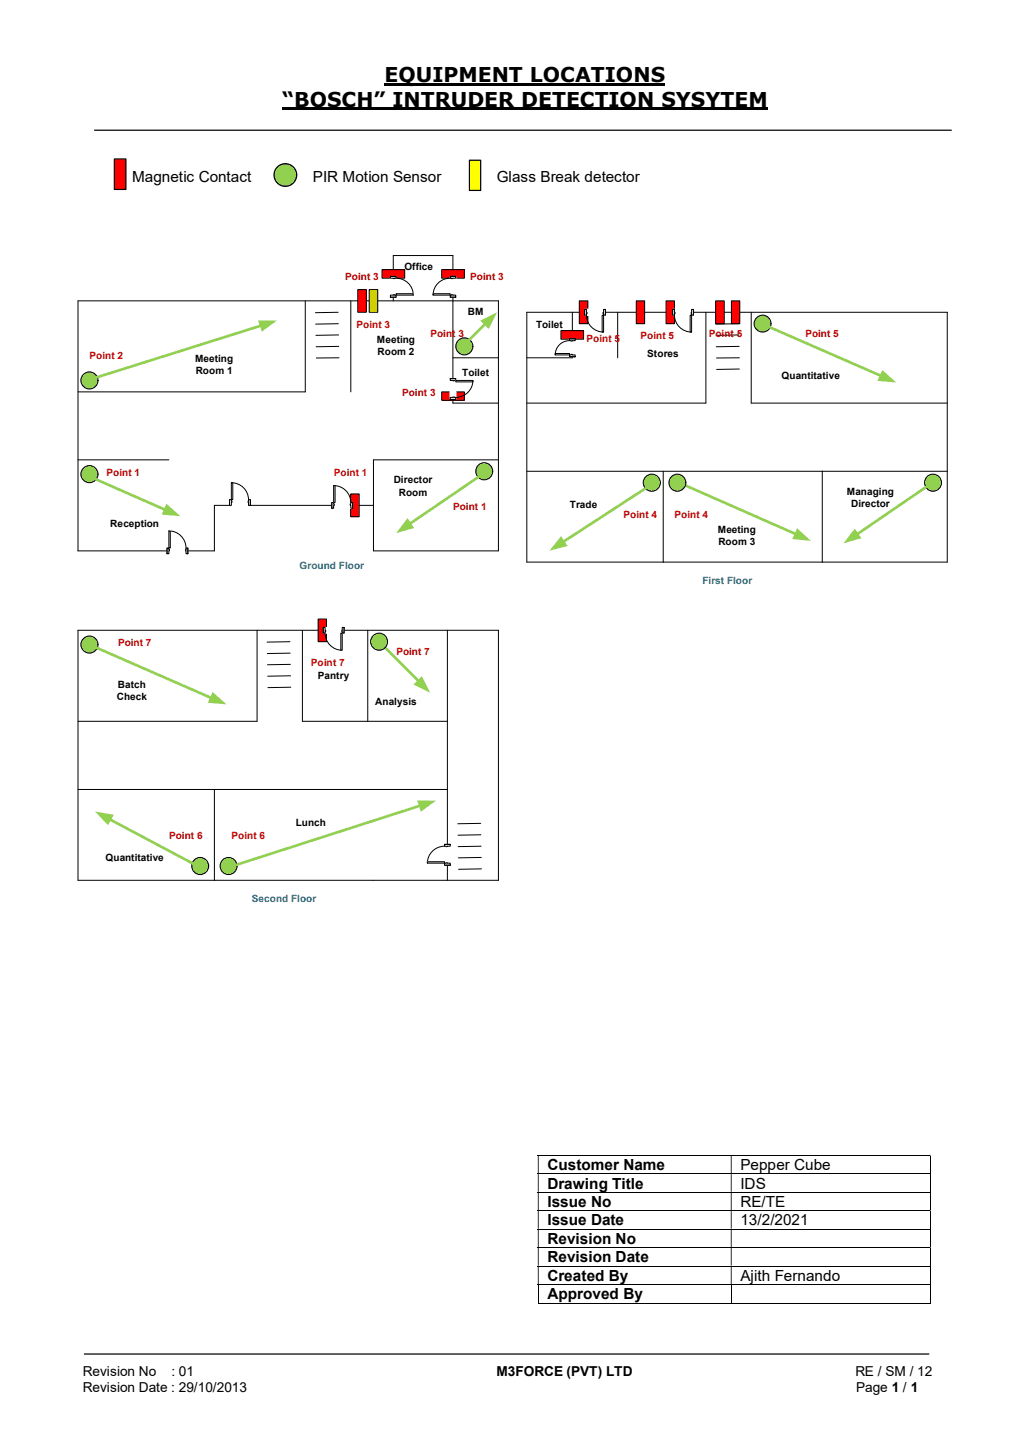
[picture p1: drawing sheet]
<svg xmlns="http://www.w3.org/2000/svg" width="210mm" height="297mm" viewBox="0 0 210 297" stroke-linecap="round" stroke-linejoin="round" font-family="sans-serif">
<path d="M79.7 17.5h58.2M58.5 22.6h100.7" fill="none" stroke="#000" stroke-width=".42"/>
<path d="M19.5 27h177.8M17.4 280.8h175.3" fill="none" stroke="#000" stroke-width=".25"/>
<path d="M23.7 33h2.4v6.3h-2.4z" fill-rule="evenodd" fill="#f00"/>
<path d="M23.7 33h2.4v6.3h-2.4z" fill="none" stroke="#000" stroke-width=".25"/>
<path d="M63.3 62.4v18.9h-47.1M70.1 64.8l-4.7 .1M70.1 67.1l-4.7 .1M70.2 69.5l-4.7 .1M70.2 71.8l-4.7 .1M70.3 74.2l-4.7 .1M72.7 62.4v18.9M81.5 62.4v-9.4h12.4v30.6h9.4M93.9 74.2h9.4M16.2 95.4h18.8M103.3 95.4h-25.9v18.9h25.9v-51.9h-87.1v51.9h28.2v-9.5h33" fill="none" stroke="#000" stroke-width=".21"/>
<circle cx="96.3" cy="71.8" r="1.78" fill="#92d050"/>
<circle cx="96.3" cy="71.8" r="1.78" fill="none" stroke="#000" stroke-width=".21"/>
<circle cx="100.4" cy="97.7" r="1.77" fill="#92d050"/>
<circle cx="100.4" cy="97.7" r="1.77" fill="none" stroke="#000" stroke-width=".21"/>
<circle cx="18.5" cy="78.9" r="1.78" fill="#92d050"/>
<circle cx="18.5" cy="78.9" r="1.78" fill="none" stroke="#000" stroke-width=".21"/>
<circle cx="18.5" cy="98.3" r="1.78" fill="#92d050"/>
<circle cx="18.5" cy="98.3" r="1.78" fill="none" stroke="#000" stroke-width=".21"/>
<path d="M72.7 102.4h1.8v4.8h-1.8z" fill="#f00"/>
<path d="M72.7 102.4h1.8v4.8h-1.8z" fill="none" stroke="#000" stroke-width=".21"/>
<path d="M76.5 60.1h1.8v4.7h-1.8z" fill="#ffc000"/>
<path d="M76.5 60.1h1.8v4.7h-1.8z" fill="none" stroke="#000" stroke-width=".21"/>
<path d="M74.2 60.1h1.7v4.7h-1.7z" fill="#f00"/>
<path d="M74.2 60.1h1.7v4.7h-1.7zM118.7 64.8v9.4h-9.5M128.1 64.8v9.4M76.2 130.7v18.9M92.8 130.7v51.9" fill="none" stroke="#000" stroke-width=".21"/>
<path d="M100.6 67.1l-3.2 3.3" fill="none" stroke="#92d050" stroke-width=".55"/>
<path d="M99.6 66.5l3.4-1.7-1.7 3.4z" fill="#92d050"/>
<path d="M19.6 99.3l14.7 6.4" fill="none" stroke="#92d050" stroke-width=".55"/>
<path d="M34.5 104.5l2.9 2.6-3.9-.4z" fill="#92d050"/>
<path d="M99.2 98.9l-14.3 9.8" fill="none" stroke="#92d050" stroke-width=".55"/>
<path d="M84.5 107.5l1.4 2-3.8 1.1z" fill="#92d050"/>
<path d="M54.2 67.5l-34.3 10.8" fill="none" stroke="#92d050" stroke-width=".55"/>
<path d="M53.5 66.5h3.9l-3.1 2.3z" fill="#92d050"/>
<path d="M79.2 55.9h4.7v1.8h-4.7z" fill="#f00"/>
<path d="M79.2 55.9h4.7v1.8h-4.7z" fill="none" stroke="#000" stroke-width=".21"/>
<path d="M91.6 55.9h4.7v1.8h-4.7z" fill="#f00"/>
<path d="M91.6 55.9h4.7v1.8h-4.7z" fill="none" stroke="#000" stroke-width=".21"/>
<path d="M91.6 81.3h4.7v1.7h-4.7z" fill="#f00"/>
<path d="M109.2 64.8h87.2v51.8h-87.2zM146.3 64.8v18.8h-37.1M153.2 67.1l-4.8 .1M153.2 69.5l-4.7 .1M153.2 71.8l-4.7 .1M153.3 74.2l-4.8 .1M153.3 76.5l-4.7 .1M155.7 64.8v18.8h40.7M91.6 81.3h4.7v1.7h-4.7zM109.2 97.7h87.2M137.5 97.7v18.9M170.5 97.7v18.9" fill="none" stroke="#000" stroke-width=".21"/>
<circle cx="193.4" cy="100.1" r="1.77" fill="#92d050"/>
<circle cx="193.4" cy="100.1" r="1.77" fill="none" stroke="#000" stroke-width=".21"/>
<circle cx="158.1" cy="67.1" r="1.75" fill="#92d050"/>
<circle cx="158.1" cy="67.1" r="1.75" fill="none" stroke="#000" stroke-width=".21"/>
<circle cx="135.1" cy="100.1" r="1.78" fill="#92d050"/>
<circle cx="135.1" cy="100.1" r="1.78" fill="none" stroke="#000" stroke-width=".21"/>
<path d="M133.8 101.3l-17 11.1" fill="none" stroke="#92d050" stroke-width=".55"/>
<path d="M116.3 111.2l1.4 2-3.8 1z" fill="#92d050"/>
<path d="M159.2 67.7l23.5 10.3" fill="none" stroke="#92d050" stroke-width=".55"/>
<path d="M182.9 76.8l2.9 2.5-3.9-.3z" fill="#92d050"/>
<path d="M191.9 101l-14.2 9.8" fill="none" stroke="#92d050" stroke-width=".55"/>
<path d="M177.2 109.6l1.4 2-3.7 1.1z" fill="#92d050"/>
<path d="M142.2 100.7l22.8 10.1" fill="none" stroke="#92d050" stroke-width=".55"/>
<path d="M165.3 109.6l2.8 2.6-3.8-.4z" fill="#92d050"/>
<path d="M138.1 62.4h1.7v4.7h-1.7z" fill="#f00"/>
<path d="M138.1 62.4h1.7v4.7h-1.7z" fill="none" stroke="#000" stroke-width=".21"/>
<path d="M131.9 62.4h1.7v4.7h-1.7z" fill="#f00"/>
<path d="M131.9 62.4h1.7v4.7h-1.7z" fill="none" stroke="#000" stroke-width=".21"/>
<path d="M120.1 62.4h1.8v4.7h-1.8z" fill="#f00"/>
<path d="M120.1 62.4h1.8v4.7h-1.8z" fill="none" stroke="#000" stroke-width=".21"/>
<circle cx="140.4" cy="100.1" r="1.77" fill="#92d050"/>
<circle cx="140.4" cy="100.1" r="1.77" fill="none" stroke="#000" stroke-width=".21"/>
<path d="M148.4 62.4h1.8v4.7h-1.8z" fill="#f00"/>
<path d="M148.4 62.4h1.8v4.7h-1.8z" fill="none" stroke="#000" stroke-width=".21"/>
<path d="M151.6 62.4h1.8v4.7h-1.8z" fill="#f00"/>
<path d="M151.6 62.4h1.8v4.7h-1.8zM16.2 130.7h87.1v51.9h-87.1zM53.3 130.7v18.9h-37.1M60.1 133.1l-4.7 .1M60.2 135.5l-4.8 .1M60.2 137.8l-4.7 .1M62.7 130.7v18.9M60.2 140.2l-4.7 .1M60.3 142.5l-4.8 .1M16.2 163.7h76.6M44.4 163.7v18.9" fill="none" stroke="#000" stroke-width=".21"/>
<circle cx="47.4" cy="179.6" r="1.77" fill="#92d050"/>
<circle cx="47.4" cy="179.6" r="1.77" fill="none" stroke="#000" stroke-width=".21"/>
<circle cx="18.5" cy="133.7" r="1.78" fill="#92d050"/>
<circle cx="18.5" cy="133.7" r="1.78" fill="none" stroke="#000" stroke-width=".21"/>
<circle cx="41.5" cy="179.6" r="1.77" fill="#92d050"/>
<circle cx="41.5" cy="179.6" r="1.77" fill="none" stroke="#000" stroke-width=".21"/>
<path d="M79.8 134.3l7 7" fill="none" stroke="#92d050" stroke-width=".55"/>
<path d="M87.5 140.3l1.7 3.4-3.5-1.7z" fill="#92d050"/>
<path d="M19.9 134.3l24 10.5" fill="none" stroke="#92d050" stroke-width=".55"/>
<path d="M44.1 143.5l2.8 2.6-3.8-.3z" fill="#92d050"/>
<path d="M22.7 169.9l17.1 9.1" fill="none" stroke="#92d050" stroke-width=".55"/>
<path d="M19.7 168.3l3.9 .7-1.2 2.2z" fill="#92d050"/>
<path d="M87.2 167.1l-38.1 12.2" fill="none" stroke="#92d050" stroke-width=".55"/>
<g fill="#92d050">
<path d="M86.5 166l3.9 .1-3.2 2.3z"/>
<circle cx="78.6" cy="133.1" r="1.76"/>
</g>
<g fill="none" stroke="#000" stroke-width=".21">
<path d="M62.7 149.6h30.1M99.7 170.8l-4.8 .1M99.7 173.1l-4.7 .1M99.7 175.5l-4.7 .1M99.8 177.8l-4.8 .1M99.8 180.2l-4.7 .1"/>
<circle cx="78.6" cy="133.1" r="1.76"/>
</g>
<path d="M66 128.4h1.7v4.7h-1.7z" fill="#f00"/>
<path d="M66 128.4h1.7v4.7h-1.7z" fill="none" stroke="#000" stroke-width=".21"/>
<path d="M116.3 68.6h4.7v1.8h-4.7z" fill="#f00"/>
<path d="M116.3 68.6h4.7v1.8h-4.7z" fill="none" stroke="#000" stroke-width=".21"/>
<path d="M68.8 104.2h4.3v1.3h-4.3z" fill="#fff"/>
<path d="M68.8 104.2h4.3v1.3h-4.3z" fill="none" stroke="#fff" stroke-width=".21"/>
<path d="M68.8 104.2h.4v1.2h-.4zM72.7 104.2v1.2h.4v-1.2z" fill-rule="evenodd" fill="#fff"/>
<path d="M69.2 104.5v-.3h-.4v1.2h.4v-.6M72.7 104.5v-.3h.4v1.2h-.4v-.6" fill="none" stroke="#000" stroke-width=".21"/>
<path d="M69.2 104.5h.1v.3h-.1zM72.6 104.5v.3h.1v-.3z" fill-rule="evenodd" fill="#fff"/>
<path d="M68.8 104.2v1.2M69.2 100.7a3.5 3.5 0 0 1 3.5 3.5M69.2 104.5h.1v.3h-.1M72.7 104.5h-.1v.3h.1M73.1 104.2v1.2" fill="none" stroke="#000" stroke-width=".21"/>
<path d="M69.2 100.7h.3v3.5h-.3z" fill="#fff"/>
<path d="M69.2 100.7h.3v3.5h-.3z" fill="none" stroke="#000" stroke-width=".21"/>
<path d="M93.3 57.3h1.2v4.3h-1.2z" fill="#fff"/>
<path d="M93.3 57.3h1.2v4.3h-1.2z" fill="none" stroke="#fff" stroke-width=".21"/>
<path d="M93.3 61.2h1.2v.4h-1.2zM93.3 57.3v.4h1.2v-.4z" fill-rule="evenodd" fill="#fff"/>
<path d="M93.6 57.7h-.3v-.4h1.2v.4h-.6M93.6 61.2h-.3v.4h1.2v-.4h-.6" fill="none" stroke="#000" stroke-width=".21"/>
<path d="M93.6 61.1l.3 .1zM93.6 57.7l.3 .1z" fill-rule="evenodd" fill="#fff"/>
<path d="M93.3 57.7a3.5 3.5 0 0 0-3.5 3.5M93.3 57.3h1.2M93.6 57.7h.3M93.3 61.6h1.2M93.6 61.2h.3" fill="none" stroke="#000" stroke-width=".21"/>
<path d="M89.8 60.9h3.5v.3h-3.5z" fill="#fff"/>
<path d="M89.8 60.9h3.5v.3h-3.5z" fill="none" stroke="#000" stroke-width=".21"/>
<path d="M47.6 103.6h4.3v1.3h-4.3z" fill="#fff"/>
<path d="M47.6 103.6h4.3v1.3h-4.3z" fill="none" stroke="#fff" stroke-width=".21"/>
<path d="M47.6 103.6h.4v1.2h-.4zM51.5 103.6v1.2h.4v-1.2z" fill-rule="evenodd" fill="#fff"/>
<path d="M48 103.9v-.3h-.4v1.2h.4v-.6M51.5 103.9v-.3h.4v1.2h-.4v-.6" fill="none" stroke="#000" stroke-width=".21"/>
<path d="M48 103.9h.1v.3h-.1zM51.4 103.9l.1 .3z" fill-rule="evenodd" fill="#fff"/>
<path d="M47.6 103.6v1.2M48 103.9h.1v.3h-.1M48 100.1a3.5 3.5 0 0 1 3.5 3.5M51.5 103.9v.3M51.9 103.6v1.2" fill="none" stroke="#000" stroke-width=".21"/>
<path d="M48 100.1h.3v3.5h-.3z" fill="#fff"/>
<path d="M48 100.1h.3v3.5h-.3z" fill="none" stroke="#000" stroke-width=".21"/>
<path d="M93.3 78.5h1.2v4.3h-1.2z" fill="#fff"/>
<path d="M93.3 78.5h1.2v4.3h-1.2z" fill="none" stroke="#fff" stroke-width=".21"/>
<path d="M93.3 78.5h1.2v.4h-1.2zM93.3 82.4v.4h1.2v-.4z" fill-rule="evenodd" fill="#fff"/>
<path d="M93.9 78.9h-.6v-.4h1.2v.4h-.3M93.9 82.4h-.6v.4h1.2v-.4h-.3" fill="none" stroke="#000" stroke-width=".21"/>
<path d="M93.9 78.9l.3 .1zM93.9 82.3l.3 .1z" fill-rule="evenodd" fill="#fff"/>
<path d="M93.3 78.5h1.2M93.9 78.9h.3M98 78.9a3.5 3.5 0 0 1-3.5 3.5M93.3 82.8h1.2M93.9 82.4h.3" fill="none" stroke="#000" stroke-width=".21"/>
<path d="M94.5 78.9h3.5v.3h-3.5z" fill="#fff"/>
<path d="M94.5 78.9h3.5v.3h-3.5z" fill="none" stroke="#000" stroke-width=".21"/>
<path d="M80.9 57.3h1.3v4.3h-1.3z" fill="#fff"/>
<path d="M80.9 57.3h1.3v4.3h-1.3z" fill="none" stroke="#fff" stroke-width=".21"/>
<path d="M80.9 61.2v.4h1.2v-.4zM80.9 57.3h1.2v.4h-1.2z" fill-rule="evenodd" fill="#fff"/>
<path d="M81.5 57.7h-.6v-.4h1.2v.4h-.3M81.5 61.2h-.6v.4h1.2v-.4h-.3" fill="none" stroke="#000" stroke-width=".21"/>
<path d="M81.5 61.1l.3 .1zM81.5 57.7l.3 .1z" fill-rule="evenodd" fill="#fff"/>
<path d="M80.9 57.3h1.2M81.5 57.7h.3M82.1 57.7a3.5 3.5 0 0 1 3.6 3.5M80.9 61.6h1.2M81.5 61.2h.3" fill="none" stroke="#000" stroke-width=".21"/>
<path d="M82.1 60.9h3.6v.3h-3.6z" fill="#fff"/>
<path d="M82.1 60.9h3.6v.3h-3.6z" fill="none" stroke="#000" stroke-width=".21"/>
<path d="M34.6 113.6h4.3v1.3h-4.3z" fill="#fff"/>
<path d="M34.6 113.6h4.3v1.3h-4.3z" fill="none" stroke="#fff" stroke-width=".21"/>
<path d="M34.6 113.7h.4v1.2h-.4zM38.6 113.7v1.2h.3v-1.2z" fill-rule="evenodd" fill="#fff"/>
<path d="M35 114v-.3h-.4v1.2h.4v-.6M38.6 114v-.3h.3v1.2h-.3v-.6" fill="none" stroke="#000" stroke-width=".21"/>
<path d="M35 114h.1v.3h-.1zM38.5 114l.1 .3z" fill-rule="evenodd" fill="#fff"/>
<path d="M34.6 113.7v1.2M35 110.1a3.6 3.6 0 0 1 3.6 3.6M35 114h.1v.3h-.1M38.6 114v.3M38.9 113.7v1.2" fill="none" stroke="#000" stroke-width=".21"/>
<path d="M35 110.1h.3v3.6h-.3z" fill="#fff"/>
<path d="M35 110.1h.3v3.6h-.3z" fill="none" stroke="#000" stroke-width=".21"/>
<path d="M118 70.3h1.3v3.7h-1.3z" fill="#fff"/>
<path d="M118 70.3h1.3v3.7h-1.3z" fill="none" stroke="#fff" stroke-width=".21"/>
<path d="M118.1 73.6h1.2v.4h-1.2zM118.1 70.3v.4h1.2v-.4z" fill-rule="evenodd" fill="#fff"/>
<path d="M118.4 73.6h-.3v.4h1.2v-.4h-.6M118.4 70.7h-.3v-.4h1.2v.4h-.6" fill="none" stroke="#000" stroke-width=".21"/>
<path d="M118.4 73.5h.3v.1h-.3zM118.4 70.7h.3z" fill-rule="evenodd" fill="#fff"/>
<path d="M118.1 70.7a2.95 2.95 0 0 0-3 2.9M118.1 74h1.2M118.1 70.3h1.2M118.4 73.6v-.1h.3v.1M118.4 70.7h.3" fill="none" stroke="#000" stroke-width=".21"/>
<path d="M115.1 73.3h3v.3h-3z" fill="#fff"/>
<path d="M115.1 73.3h3v.3h-3z" fill="none" stroke="#000" stroke-width=".21"/>
<path d="M139.4 64.1h4.4v1.3h-4.4z" fill="#fff"/>
<path d="M139.4 64.1h4.4v1.3h-4.4z" fill="none" stroke="#fff" stroke-width=".21"/>
<path d="M143.4 64.2h.4v1.2h-.4zM139.4 64.2v1.2h.4v-1.2z" fill-rule="evenodd" fill="#fff"/>
<path d="M139.8 64.8v-.6h-.4v1.2h.4v-.3M143.4 64.8v-.6h.4v1.2h-.4v-.3" fill="none" stroke="#000" stroke-width=".21"/>
<path d="M143.3 64.8l.1 .3zM139.8 64.8v.3h.2v-.3z" fill-rule="evenodd" fill="#fff"/>
<path d="M139.4 64.2v1.2M139.8 65.4a3.5 3.5 0 0 0 3.6 3.5M139.8 64.8h.2v.3h-.2M143.4 64.8v.3M143.8 64.2v1.2" fill="none" stroke="#000" stroke-width=".21"/>
<path d="M143.1 65.4h.3v3.5h-.3z" fill="#fff"/>
<path d="M143.1 65.4h.3v3.5h-.3z" fill="none" stroke="#000" stroke-width=".21"/>
<path d="M121.2 64.1h4.3v1.3h-4.3z" fill="#fff"/>
<path d="M121.2 64.1h4.3v1.3h-4.3z" fill="none" stroke="#fff" stroke-width=".21"/>
<path d="M125.1 64.2h.4v1.2h-.4zM121.2 64.2v1.2h.4v-1.2z" fill-rule="evenodd" fill="#fff"/>
<path d="M121.6 64.8v-.6h-.4v1.2h.4v-.3M125.1 64.8v-.6h.4v1.2h-.4v-.3" fill="none" stroke="#000" stroke-width=".21"/>
<path d="M125 64.8h.1v.3h-.1zM121.6 64.8v.3h.1v-.3z" fill-rule="evenodd" fill="#fff"/>
<path d="M121.2 64.2v1.2M121.6 65.4a3.5 3.5 0 0 0 3.5 3.5M121.6 64.8h.1v.3h-.1M125.1 64.8h-.1v.3h.1M125.5 64.2v1.2" fill="none" stroke="#000" stroke-width=".21"/>
<path d="M124.8 65.4h.3v3.5h-.3z" fill="#fff"/>
<path d="M124.8 65.4h.3v3.5h-.3z" fill="none" stroke="#000" stroke-width=".21"/>
<path d="M67 130.1h4.3v1.3h-4.3z" fill="#fff"/>
<path d="M67 130.1h4.3v1.3h-4.3z" fill="none" stroke="#fff" stroke-width=".21"/>
<path d="M71 130.1h.3v1.2h-.3zM67 130.1v1.2h.4v-1.2z" fill-rule="evenodd" fill="#fff"/>
<path d="M67.4 130.7v-.6h-.4v1.2h.4v-.3M71 130.7v-.6h.3v1.2h-.3v-.3" fill="none" stroke="#000" stroke-width=".21"/>
<path d="M70.9 130.7l.1 .3zM67.4 130.7v.3h.1v-.3z" fill-rule="evenodd" fill="#fff"/>
<path d="M67 130.1v1.2M67.4 130.7h.1v.3h-.1M67.4 131.3a3.6 3.6 0 0 0 3.6 3.6M71 130.7v.3M71.3 130.1v1.2" fill="none" stroke="#000" stroke-width=".21"/>
<path d="M70.7 131.3h.3v3.6h-.3z" fill="#fff"/>
<path d="M70.7 131.3h.3v3.6h-.3z" fill="none" stroke="#000" stroke-width=".21"/>
<path d="M92.1 175.1h1.2v4.4h-1.2z" fill="#fff"/>
<path d="M92.1 175.1h1.2v4.4h-1.2z" fill="none" stroke="#fff" stroke-width=".21"/>
<path d="M92.2 179h1.1v.5h-1.1zM92.2 175.1v.4h1.1v-.4z" fill-rule="evenodd" fill="#fff"/>
<path d="M92.5 179h-.3v.5h1.1v-.5h-.5M92.5 175.5h-.3v-.4h1.1v.4h-.5" fill="none" stroke="#000" stroke-width=".21"/>
<path d="M92.5 178.9l.3 .1zM92.5 175.5l.3 .1z" fill-rule="evenodd" fill="#fff"/>
<path d="M92.2 175.5a3.5 3.5 0 0 0-3.6 3.5M92.2 179.5h1.1M92.2 175.1h1.1M92.5 179h.3M92.5 175.5h.3" fill="none" stroke="#000" stroke-width=".21"/>
<path d="M88.6 178.7h3.6v.3h-3.6z" fill="#fff"/>
<g fill="none" stroke="#000" stroke-width=".21">
<path d="M88.6 178.7h3.6v.3h-3.6zM111.5 239.6h81.3M192.9 239.7v3.7M111.5 243.5h81.3M111.5 247.3h81.3M111.5 251.1h81.3M111.5 254.9h81.3M111.5 258.7h81.3M192.9 243.5v3.7M192.9 247.4v3.6M192.9 251.2v3.6M192.9 255v3.7"/>
<path d="M192.9 258.8v3.7M111.5 262.6h81.3M111.5 266.4h81.3M111.5 270.3h40M111.6 266.5v3.8M151.6 266.5v3.8M151.7 270.3h41.1M192.9 262.7v3.6M192.9 266.5v3.8"/>
</g>
<g fill="#000">
<path d="M192.8 239.5h.2v.2h-.2zM111.5 239.7h.2v3.7h-.2zM151.5 239.7h.2v3.7h-.2z" fill-rule="evenodd"/>
<path d="M192.8 243.4h.2v.1h-.2zM111.5 243.5h.2v3.7h-.2zM151.5 243.5h.2v3.7h-.2z" fill-rule="evenodd"/>
<path d="M192.8 247.2h.2v.2h-.2zM111.5 247.4h.2v3.6h-.2zM151.5 247.4h.2v3.6h-.2z" fill-rule="evenodd"/>
<path d="M192.8 251h.2v.2h-.2zM111.5 251.2h.2v3.6h-.2zM151.5 251.2h.2v3.6h-.2z" fill-rule="evenodd"/>
<path d="M192.8 254.8h.2v.2h-.2zM111.5 255h.2v3.7h-.2zM151.5 255h.2v3.7h-.2z" fill-rule="evenodd"/>
<path d="M192.8 258.7h.2v.1h-.2zM111.5 258.8h.2v3.7h-.2zM151.5 258.8h.2v3.7h-.2z" fill-rule="evenodd"/>
<path d="M192.8 262.5h.2v.2h-.2zM111.5 262.7h.2v3.6h-.2zM151.5 262.7h.2v3.6h-.2z" fill-rule="evenodd"/>
</g>
<path d="M192.8 266.3h.2v.2h-.2zM192.8 270.2h.2v.1h-.2z" fill="#000"/>
<path d="M97.3 33.2h2.4v6.3h-2.4z" fill="#ff0"/>
<path d="M97.3 33.2h2.4v6.3h-2.4z" fill="none" stroke="#000" stroke-width=".25"/>
<circle cx="59.2" cy="36.3" r="2.35" fill="#92d050"/>
<circle cx="59.2" cy="36.3" r="2.35" fill="none" stroke="#000" stroke-width=".25"/>
<g font-size="4.2">
<text x="79.7" y="17">EQUIPMENT LOCATIONS</text>
<text x="58.5" y="22.1">“BOSCH” INTRUDER DETECTION SYSYTEM</text>
</g>
<g font-size="3.2">
<text x="27.4" y="37.7">Magnetic Contact</text>
<text x="64.9" y="37.7">PIR Motion Sensor</text>
<text x="103" y="37.7">Glass Break detector</text>
<text x="113.5" y="242.7">Customer Name</text>
<text x="153.5" y="242.7">Pepper Cube</text>
<text x="113.5" y="246.5">Drawing Title</text>
<text x="113.5" y="250.3">Issue No</text>
<text x="153.5" y="246.5">IDS</text>
<text x="153.5" y="250.3">RE/TE</text>
<text x="113.5" y="254.2">Issue Date</text>
<text x="113.5" y="258">Revision No</text>
<text x="153.5" y="254.2">13/2/2021</text>
<text x="113.5" y="261.8">Revision Date</text>
<text x="113.5" y="265.6">Created By</text>
<text x="113.5" y="269.5">Approved By</text>
<text x="153.5" y="265.6">Ajith Fernando</text>
</g>
<g font-size="2.8">
<text x="17.1" y="285.4">Revision No</text>
<text x="35.5" y="285.4">: 01</text>
<text x="102.9" y="285.4">M3FORCE (PVT) LTD</text>
<text x="177.3" y="285.4">RE / SM / 12</text>
<text x="17.1" y="288.7">Revision Date : 29/10/2013</text>
<text x="177.5" y="288.7">Page 1 / 1</text>
</g>
<g font-size="2.1" fill="#c00000">
<text x="71.5" y="58">Point 3</text>
<text x="97.5" y="58">Point 3</text>
<text x="73.9" y="68">Point 3</text>
<text x="89.2" y="69.8">Point</text>
<text x="95" y="69.8">3</text>
<text x="121.6" y="71">Point 5</text>
<text x="132.8" y="70.4">Point 5</text>
<text x="146.9" y="69.8">Point 5</text>
<text x="167" y="69.8">Point 5</text>
<text x="18.5" y="74.5">Point 2</text>
<text x="83.4" y="82.1">Point 3</text>
<text x="22.1" y="98.6">Point 1</text>
<text x="69.2" y="98.6">Point 1</text>
<text x="93.9" y="105.7">Point 1</text>
<text x="129.3" y="107.5">Point 4</text>
<text x="139.9" y="107.5">Point 4</text>
<text x="24.5" y="134">Point 7</text>
<text x="82.2" y="135.8">Point 7</text>
<text x="64.5" y="138.1">Point 7</text>
<text x="35.1" y="174">Point 6</text>
<text x="48" y="174">Point 6</text>
</g>
<g font-size="2.1">
<text x="83.9" y="56">Office</text>
<text x="97" y="65.4">BM</text>
<text x="78.1" y="71.2">Meeting</text>
<text x="111.1" y="68.1">Toilet</text>
<text x="40.5" y="75.1">Meeting</text>
<text x="40.6" y="77.6">Room 1</text>
<text x="78.3" y="73.7">Room 2</text>
<text x="95.8" y="77.9">Toilet</text>
<text x="134.2" y="74">Stores</text>
<text x="162.1" y="78.7">Quantitative</text>
<text x="81.6" y="100.2">Director</text>
<text x="82.7" y="102.8">Room</text>
<text x="118.2" y="105.4">Trade</text>
<text x="175.6" y="102.6">Managing</text>
<text x="176.4" y="105.1">Director</text>
<text x="22.9" y="109.3">Reception</text>
<text x="148.8" y="110.4">Meeting</text>
<text x="148.9" y="112.9">Room 3</text>
<text x="24.4" y="142.7">Batch</text>
<text x="65.9" y="140.8">Pantry</text>
<text x="24.2" y="145.2">Check</text>
<text x="77.8" y="146.3">Analysis</text>
<text x="61.3" y="171.4">Lunch</text>
<text x="21.9" y="178.5">Quantitative</text>
</g>
<g font-size="2.1" fill="#0070c0">
<text x="62.1" y="118">Ground Floor</text>
<text x="145.6" y="121.1">First Floor</text>
<text x="52.2" y="187.1">Second Floor</text>
</g>
</svg>
